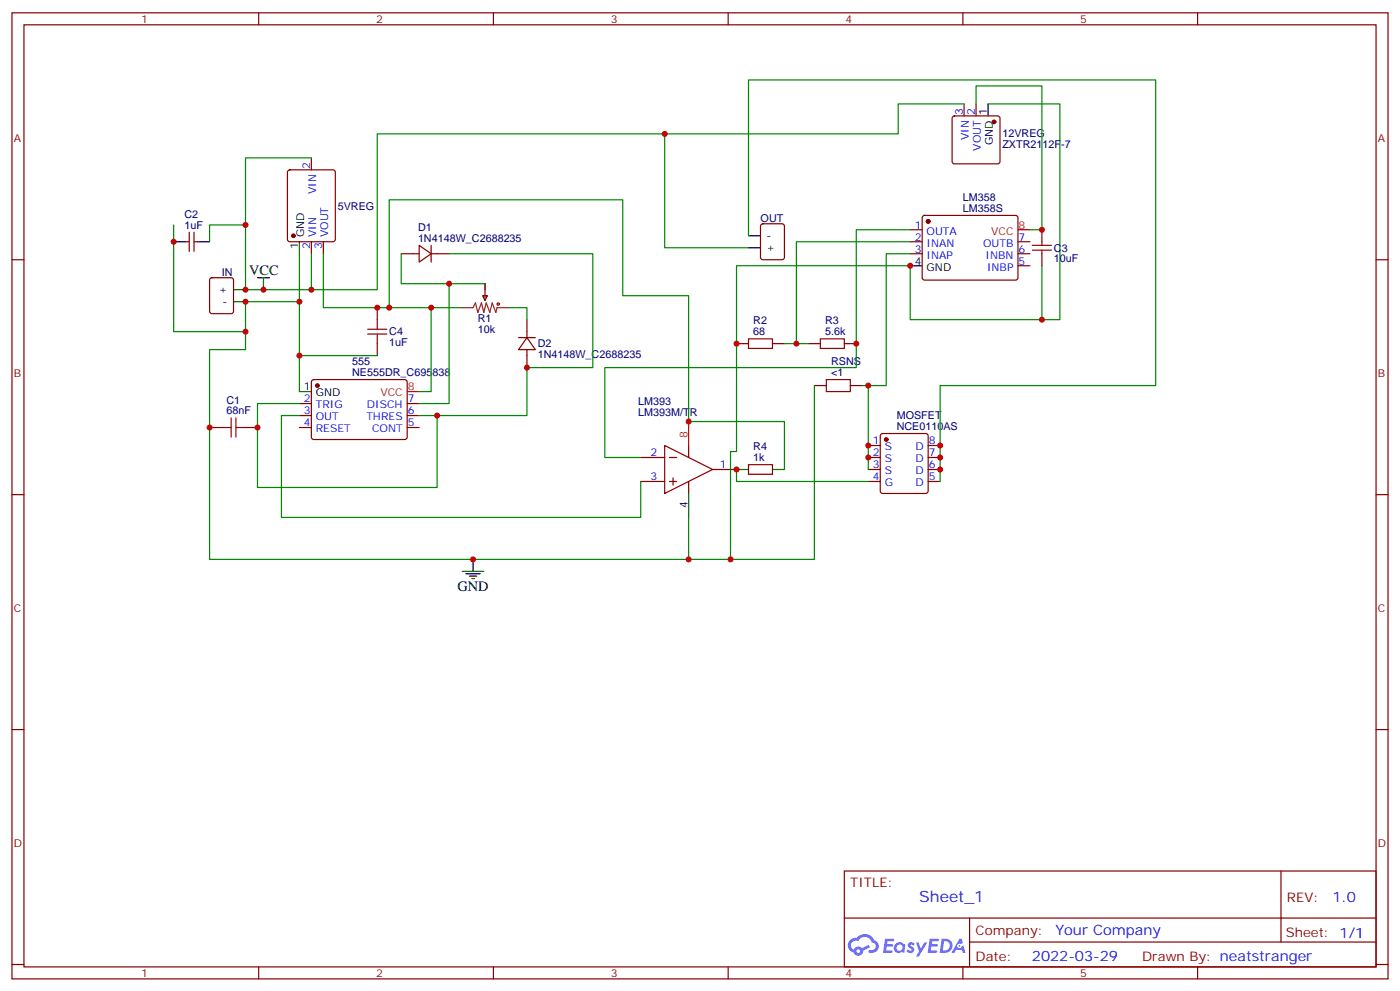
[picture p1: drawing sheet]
<svg xmlns="http://www.w3.org/2000/svg" width="412mm" height="292mm" viewBox="0 0 412 292" stroke-linecap="round" stroke-linejoin="round" font-family="sans-serif">
<g fill="none" stroke="#870000" stroke-width=".35">
<path d="M3.5 3.8h405.4v284.3h-405.4zM7.1 7.3h398.2v277.3h-398.2zM76.2 3.8v3.5M145.3 3.8v3.5M214.5 3.8v3.5M283.6 3.8v3.5M352.8 3.8v3.5M3.5 76.4h3.6M405.3 76.4h3.6M3.5 145.6h3.6M405.3 145.6h3.6M3.5 214.7h3.6"/>
<path d="M405.3 214.7h3.6M248.7 256.4h156.6v28.2h-156.6zM377.3 256.4v20.9M248.7 270.2h156.5M285.6 277.3h119.6M285.6 270.2v14.1M3.5 283.9h3.6M76.2 284.6v3.5M145.3 284.6v3.5M214.5 284.6v3.5M283.6 284.6v3.5M352.8 284.6v3.5"/>
<path d="M405.3 283.9h3.6"/>
</g>
<g fill="#5487ff">
<path d="M267.7 277.5a1.22 1.22 0 0 1 1.7 .3l-.4 .6a.47 .47 0 0 0-.3-.4 .47 .47 0 0 0-.5 .2l.1 .2a1.14 1.14 0 0 1 .8 1.7 1.14 1.14 0 0 1-1.9 0l-.2-.2 .5-.5 .7 .4a.29 .29 0 0 0 .3-.2 .29 .29 0 0 0-.2-.4 1.04 1.04 0 0 1-.6-1.7z"/>
<path d="M260.7 276.3h2.4l.3 .2-.2 .5h-1.8l-.1 .9h1.5l.3 .4-.3 .3h-1.6l-.2 1.1 1.7 .1 .2 .3-.2 .3h-2.6z"/>
<path d="M273.8 276.3h2.4l.3 .2-.1 .5h-1.8l-.2 .9h1.6l.3 .4-.4 .3h-1.6l-.1 1.1 1.7 .1 .2 .3-.2 .3h-2.6z"/>
<path d="M282.6 276.3h.7l.3 1.2-.6 .4a.69 .69 0 0 0-1 .2 .69 .69 0 0 0 .4 1 .69 .69 0 0 0 .9-.6l.5-.3 .6 2.2h-.8l-.2-.8h-1.8l-.5 .8h-.8z"/>
<path d="M269.8 277.4h.8l.6 1.8 1.1-1.8h.9l-2.6 4.2h-.8l.9-1.6z"/>
<path d="M277.4 276.3l-.6 4.1h1.3a2.11 2.11 0 0 0 2.5-2.1 2.11 2.11 0 0 0-2.5-2zM278.1 277a1.39 1.39 0 0 1 1.7 1.4 1.39 1.39 0 0 1-1.8 1.3h-.3z"/>
<path d="M263.7 277.9a1.54 1.54 0 0 0-.1 2.2 1.54 1.54 0 0 0 2.2 .1l.6 .2 .3-2.3-.2-.2h-.4a1.49 1.49 0 0 0-2.4 0zM264 278.9a.94 .94 0 0 1 1.8 0 .94 .94 0 0 1-1.8 0z"/>
<path d="M250.4 276.7a2.18 2.18 0 0 0 1.1 3.7 1.44 1.44 0 0 0 1.6 .9 1.44 1.44 0 0 0 1.2-1.5l2-1-.5-.7-1.9 .9a1.47 1.47 0 0 0-2.4 .5 1.39 1.39 0 0 1-.7-2 1.39 1.39 0 0 1 2-.4 2.12 2.12 0 0 1 2.2-1.3 2.12 2.12 0 0 1 1.9 1.7 1.14 1.14 0 0 1 1.1 1.4 1.14 1.14 0 0 1-1.7 .7 .43 .43 0 0 0-.5 .4 .43 .43 0 0 0 .4 .5 1.98 1.98 0 0 0 2.5-1.3 1.98 1.98 0 0 0-1.2-2.5 3.1 3.1 0 0 0-5.3-.7l-.9 .1zM252.3 280a.55 .55 0 0 1 1.1 0 .55 .55 0 0 1-1.1 0z"/>
<circle cx="282.6" cy="278.4" r=".26"/>
</g>
<g fill="none" stroke="#870000" stroke-width=".35">
<path d="M280.7 34.3l.5-.2h12.7l.5 .2 .2 .5v12.7l-.3 .5-.4 .2h-12.7l-.5-.2-.2-.5v-12.7zM284 30.6v3.5M287.5 30.6v3.5M84.9 50.2l.5-.2h12.7l.6 .4 .1 20-.5 .7-12.9 .1-.7-.5v-20zM91.7 46.5v3.5M54.7 71.2h1M55.7 68.3v5.7M57.1 71.2h1.1M57.1 68.3v5.7M91.7 71.2v3.5M95.2 71.2v3.5M118.2 74.7h5.3"/>
<path d="M123.5 72.2l3.5 2.5-3.5 2.5zM127 74.7h5.3M127 72.2v5M224.2 66.1l.5-.2h5.7l.6 .4 .1 9.4-.5 .7h-5.9l-.6-.4-.1-9.4zM268.1 74.7h3.5M268.1 67.6h3.5M268.1 71.2h3.5M271.9 63.6l.4-.2h27.1l.5 .7-.1 17.9-.6 .4h-27.1l-.5-.7v-17.6zM299.9 74.7h3.5M299.9 71.2h3.5M299.9 78.2h3.5M306.9 67.6v3.6"/>
<path d="M306.9 74.7v3.5M62 81.9l.4-.2h5.7l.6 .5 .1 9.4-.5 .7h-5.9l-.6-.4-.1-9.5zM111.1 90.6v3.5M142.2 87h1.4l-.7 1.4zM142.9 83.5v4.9M152.8 99.4h4.9M155.2 99.4l2.5 3.5h-4.9zM155.2 94.1v5.3M88.2 118.8h3.5M92 111.9l.4-.2 27.1 .1 .4 .6v16.5l-.7 .5-27-.1-.5-.6v-16.3zM111.1 101.1v3.6M119.9 118.8h3.6"/>
<path d="M155.2 102.9v5.3M217 101.1h3.5M227.5 101.1h3.6M238.1 101.1h3.6M239.9 113.5h3.5M248.7 101.1h3.5M250.5 113.5h3.5M61.7 125.8h3.6M72.3 125.8h3.5M88.2 122.3h3.5M88.2 125.8h3.5M119.9 122.3h3.6"/>
<path d="M119.9 125.8h3.6M188.7 134.7h7.1M195.8 131.1l14.1 7.1-14.1 7zM197.2 134.7h2.1M202.8 131.1v3.6M209.9 138.2h7.1M220.5 136.8h7v2.8h-7zM255.8 134.7h3.5M255.8 138.2h3.5M255.8 131.1h3.5M259.5 127.8l.5-.2h12.7l.5 .2 .2 .5v16.2l-.2 .5-.5 .2h-12.7l-.5-.2-.2-.5v-16.2zM273.4 134.7h3.5"/>
<path d="M273.4 138.2h3.5M273.4 131.1h3.5M188.7 141.7h7.1M197.2 141.7h2.1M198.3 140.7v2.1M202.8 141.7v3.5M255.8 141.7h3.5M273.4 141.7h3.5"/>
</g>
<g fill="none" stroke="#000" stroke-width=".35">
<path d="M291 30.6v3.5M51.2 71.2h3.5M58.2 71.2h3.5M88.2 71.2v3.5M220.5 69.4h3.5M220.5 72.9h3.5M268.1 78.2h3.5M68.8 88.8h3.5M68.8 85.3h3.5M75.8 81.7h3.6M77.6 81.7v3.6M88.2 115.3h3.5"/>
<path d="M217 138.2h3.5M227.5 138.2h3.6M202.8 145.2v7.1M136.2 168.2h6.3M137.2 168.9h4.3M138.3 169.6h2.1M139 170.3h.7M139.3 164.6v3.6"/>
</g>
<g fill="#870000" stroke="#870000" stroke-width=".35">
<circle cx="86.4" cy="69.4" r=".53"/>
<circle cx="93.5" cy="113.5" r=".53"/>
<circle cx="273.4" cy="65.2" r=".53"/>
<circle cx="261.1" cy="129.4" r=".53"/>
<circle cx="292.8" cy="35.9" r=".53"/>
</g>
<g fill="none" stroke="#008700" stroke-width=".35">
<path d="M284 30.6h-19.4v8.8h-68.8M287.5 30.6v-5.3h19.4v42.3h-3.5M291 30.6h21.2v63.5h-44.1v-15.9h-51.1v54.7h-1.8v31.7M91.7 46.5h-19.4v38.8h19.4v-10.6M51.2 66.2v31.4h21.1M72.3 66.2h-10.6v5M88.2 74.7v14.1h-15.9v14.1h-10.6v61.7h141.1v-12.3M95.2 74.7v15.9h40.6M118.2 74.7v8.8h24.7M132.3 74.7h42.3v33.5h-19.4v14.1h-26.4M220.5 72.9h-24.7v-33.5h-84.7v45.9h-19.4M220.5 69.4v-45.9h119.9v90h-63.5v28.2"/>
<path d="M268.1 74.7h-7v38.8h-5.3M268.1 67.6h-15.9v40.6h-74v26.5h10.5M268.1 71.2h-33.5v29.9M306.9 78.2v15.9M88.2 88.8v26.5M114.7 90.6v-31.8h68.7v28.2h19.4v37.1h28.3v14.1M127 90.6v24.7h-3.5M132.3 83.5v35.3h-8.8M149.9 90.6h5.3v3.5M88.2 118.8h-12.4v24.7h53v-21.2h-5.3M88.2 104.7h22.9M231.1 101.1h7"/>
<path d="M239.9 113.5v51.1h-37.1M254 113.5h1.8v24.7M88.2 122.3h-5.3v30h105.8v-10.6M217 138.2v3.5h38.8"/>
</g>
<path d="M299.9 67.6h3.5M119.9 115.3h3.6M202.8 124.1v7" fill="none" stroke="#f00" stroke-width=".35"/>
<g fill="none" stroke="#a10000" stroke-width=".35">
<path d="M304.1 72.2h5.6M304.1 73.6h5.6M306.9 71.2v1M306.9 73.6v1.1M108.3 98.3h5.6M108.3 96.9h5.6M111.1 94.1v2.8M111.1 98.3v2.8M220.5 99.7h7v2.9h-7zM241.7 99.7h7v2.9h-7zM243.4 111.7h7.1v3.6h-7.1zM65.3 125.8h2.8"/>
<path d="M68.1 123v5.7M69.5 125.8h2.8M69.5 123v5.7"/>
<circle cx="146.8" cy="89.5" r=".35"/>
</g>
<path d="M135.8 90.6h3.5l.8-1.5 .7 2.9 1-2.9 .7 2.9 .7-2.9 1.1 2.9 .7-2.9 1 2.9 .4-1.4h3.5" fill="none" stroke="#8c2424" stroke-width=".35"/>
<g fill="#c00">
<circle cx="88.2" cy="88.8" r=".88"/>
<circle cx="75.8" cy="125.8" r=".88"/>
<circle cx="72.3" cy="88.8" r=".88"/>
<circle cx="132.3" cy="83.5" r=".88"/>
<circle cx="128.8" cy="122.3" r=".88"/>
<circle cx="61.7" cy="125.8" r=".88"/>
<circle cx="139.3" cy="164.6" r=".88"/>
<circle cx="77.6" cy="85.3" r=".88"/>
<circle cx="91.7" cy="85.3" r=".88"/>
<circle cx="72.3" cy="85.3" r=".88"/>
<circle cx="276.9" cy="138.2" r=".88"/>
<circle cx="276.9" cy="134.7" r=".88"/>
<circle cx="276.9" cy="131.1" r=".88"/>
<circle cx="255.8" cy="131.1" r=".88"/>
<circle cx="255.8" cy="134.7" r=".88"/>
<circle cx="202.8" cy="164.6" r=".88"/>
<circle cx="255.8" cy="113.5" r=".88"/>
<circle cx="215.2" cy="164.6" r=".88"/>
<circle cx="217" cy="101.1" r=".88"/>
<circle cx="195.8" cy="39.4" r=".88"/>
<circle cx="268.1" cy="78.2" r=".88"/>
<circle cx="252.2" cy="101.1" r=".88"/>
<circle cx="234.6" cy="101.1" r=".88"/>
<circle cx="155.2" cy="108.2" r=".88"/>
<circle cx="114.7" cy="90.6" r=".88"/>
<circle cx="127" cy="90.6" r=".88"/>
<circle cx="202.8" cy="124.1" r=".88"/>
<circle cx="217" cy="138.2" r=".88"/>
<circle cx="306.9" cy="94.1" r=".88"/>
<circle cx="72.3" cy="66.2" r=".88"/>
<circle cx="72.3" cy="97.6" r=".88"/>
<circle cx="111.1" cy="90.6" r=".88"/>
<circle cx="88.2" cy="104.7" r=".88"/>
<circle cx="306.9" cy="67.6" r=".88"/>
<circle cx="51.2" cy="71.2" r=".88"/>
</g>
<text font-size="4.6" fill="#00f" x="270.8" y="265.4">Sheet_1</text>
<g font-size="4.2">
<text x="73.4" y="81">VCC</text>
<text x="134.8" y="173.8">GND</text>
</g>
<g font-size="4.2" fill="#00f">
<text x="392.5" y="265.6">1.0</text>
<text x="310.9" y="275.2">Your Company</text>
<text x="304" y="283">2022-03-29</text>
</g>
<g font-size="3.9" fill="#800">
<text x="250.5" y="260.9">TITLE:</text>
<text x="379.1" y="265.6">REV:</text>
<text x="287.4" y="275.1">Company:</text>
<text x="378.7" y="275.8">Sheet: 1/1</text>
<text x="287.4" y="282.8">Date:</text>
<text x="336.4" y="282.9">Drawn By: neatstranger</text>
</g>
<g font-size="3.2" fill="#800">
<text x="41.6" y="6.8">1</text>
<text x="110.8" y="6.8">2</text>
<text x="179.9" y="6.8">3</text>
<text x="249.1" y="6.8">4</text>
<text x="318.2" y="6.8">5</text>
<text x="4.1" y="41.9">A</text>
<text x="405.9" y="41.9">A</text>
<text x="4.1" y="111">B</text>
<text x="405.9" y="111">B</text>
<text x="4.1" y="180.2">C</text>
<text x="405.9" y="180.2">C</text>
<text x="4.1" y="249.3">D</text>
<text x="405.9" y="249.3">D</text>
<text x="41.6" y="287.6">1</text>
<text x="110.8" y="287.6">2</text>
<text x="179.9" y="287.6">3</text>
<text x="249.1" y="287.6">4</text>
<text x="318.2" y="287.6">5</text>
</g>
<g font-size="3.2" fill="#00f">
<text x="283.6" y="33.9" transform="rotate(-90 283.6 33.9)">3</text>
<text x="287.2" y="33.9" transform="rotate(-90 287.2 33.9)">2</text>
<text x="285.4" y="41.3" transform="rotate(-90 285.4 41.3)">VIN</text>
<text x="288.9" y="44.4" transform="rotate(-90 288.9 44.4)">VOUT</text>
<text x="91.4" y="49.8" transform="rotate(-90 91.4 49.8)">2</text>
<text x="93.1" y="57.2" transform="rotate(-90 93.1 57.2)">VIN</text>
<text x="93.1" y="69.8" transform="rotate(-90 93.1 69.8)">VIN</text>
<text x="96.7" y="69.8" transform="rotate(-90 96.7 69.8)">VOUT</text>
<text x="269.4" y="67.3">1</text>
<text x="269.4" y="70.8">2</text>
<text x="272.9" y="69">OUTA</text>
<text x="300" y="70.8">7</text>
<text x="91.4" y="73.3" transform="rotate(-90 91.4 73.3)">2</text>
<text x="94.9" y="73.3" transform="rotate(-90 94.9 73.3)">3</text>
<text x="269.4" y="74.3">3</text>
<text x="272.9" y="72.6">INAN</text>
<text x="272.9" y="76.1">INAP</text>
<text x="289.6" y="72.6">OUTB</text>
<text x="290.3" y="76.1">INBN</text>
<text x="300" y="77.9">5</text>
<text x="300" y="74.3">6</text>
<text x="290.8" y="79.6">INBP</text>
<text x="89.5" y="118.4">2</text>
<text x="120.1" y="118.4">7</text>
<text x="89.5" y="122">3</text>
<text x="89.5" y="125.5">4</text>
<text x="93" y="120.2">TRIG</text>
<text x="93" y="123.7">OUT</text>
<text x="107.9" y="123.7">THRES</text>
<text x="108.1" y="120.2">DISCH</text>
<text x="120.1" y="125.5">5</text>
<text x="120.1" y="122">6</text>
<text x="93" y="127.2">RESET</text>
<text x="109.6" y="127.2">CONT</text>
<text x="257.1" y="130.8">1</text>
<text x="273.6" y="130.8">8</text>
<text x="191.7" y="134.3">2</text>
<text x="212" y="137.8">1</text>
<text x="257.1" y="134.3">2</text>
<text x="257.1" y="137.8">3</text>
<text x="260.6" y="132.5">S</text>
<text x="260.6" y="136.1">S</text>
<text x="269.7" y="136.1">D</text>
<text x="269.7" y="132.5">D</text>
<text x="273.6" y="137.8">6</text>
<text x="273.6" y="134.3">7</text>
<text x="191.7" y="141.4">3</text>
<text x="257.1" y="141.4">4</text>
<text x="260.6" y="139.6">S</text>
<text x="260.6" y="143.1">G</text>
<text x="269.7" y="143.1">D</text>
<text x="269.7" y="139.6">D</text>
<text x="273.6" y="141.4">5</text>
</g>
<g font-size="3.2">
<text x="290.7" y="33.9" transform="rotate(-90 290.7 33.9)">1</text>
<text x="292.5" y="42.7" transform="rotate(-90 292.5 42.7)">GND</text>
<text x="89.6" y="69.8" transform="rotate(-90 89.6 69.8)">GND</text>
<text x="225.8" y="70.4">-</text>
<text x="87.8" y="73.3" transform="rotate(-90 87.8 73.3)">1</text>
<text x="225.8" y="74">+</text>
<text x="269.4" y="77.9">4</text>
<text x="272.9" y="79.6">GND</text>
<text x="64.4" y="86.3">+</text>
<text x="65.6" y="89.9">-</text>
<text x="89.5" y="114.9">1</text>
<text x="93" y="116.7">GND</text>
<text x="202.5" y="149.4" transform="rotate(-90 202.5 149.4)">4</text>
</g>
<g font-size="3.2" fill="#000080">
<text x="295.3" y="40.3">12VREG</text>
<text x="295.3" y="43.4">ZXTR2112F-7</text>
<text x="283.6" y="59.2">LM358</text>
<text x="54.3" y="64.1">C2</text>
<text x="99.5" y="61.7">5VREG</text>
<text x="224.1" y="65.2">OUT</text>
<text x="283.6" y="62.3">LM358S</text>
<text x="54.3" y="67.3">1uF</text>
<text x="123.1" y="71.2">1N4148W_C2688235</text>
<text x="123.1" y="68">D1</text>
<text x="310.4" y="77.2">10uF</text>
<text x="310.4" y="74">C3</text>
<text x="65.4" y="81.1">IN</text>
<text x="140.8" y="94.9">R1</text>
<text x="221.9" y="95.5">R2</text>
<text x="243.1" y="95.5">R3</text>
<text x="114.7" y="101.9">1uF</text>
<text x="114.7" y="98.7">C4</text>
<text x="140.8" y="98.1">10k</text>
<text x="221.9" y="98.7">68</text>
<text x="243.1" y="98.7">5.6k</text>
<text x="103.7" y="107.4">555</text>
<text x="158.4" y="105.5">1N4148W_C2688235</text>
<text x="158.4" y="102.3">D2</text>
<text x="244.8" y="107.5">RSNS</text>
<text x="103.7" y="110.5">NE555DR_C695838</text>
<text x="244.8" y="110.7">&lt;1</text>
<text x="66.7" y="118.8">C1</text>
<text x="188" y="119.1">LM393</text>
<text x="66.7" y="122">68nF</text>
<text x="188" y="122.3">LM393M/TR</text>
<text x="264.1" y="123.2">MOSFET</text>
<text x="264.1" y="126.4">NCE0110AS</text>
<text x="221.9" y="135.7">1k</text>
<text x="221.9" y="132.5">R4</text>
</g>
<g font-size="3.2" fill="#f00">
<text x="292" y="69">VCC</text>
<text x="300" y="67.3">8</text>
<text x="112" y="116.7">VCC</text>
<text x="120.1" y="114.9">8</text>
<text x="202.5" y="129" transform="rotate(-90 202.5 129)">8</text>
</g>
</svg>
